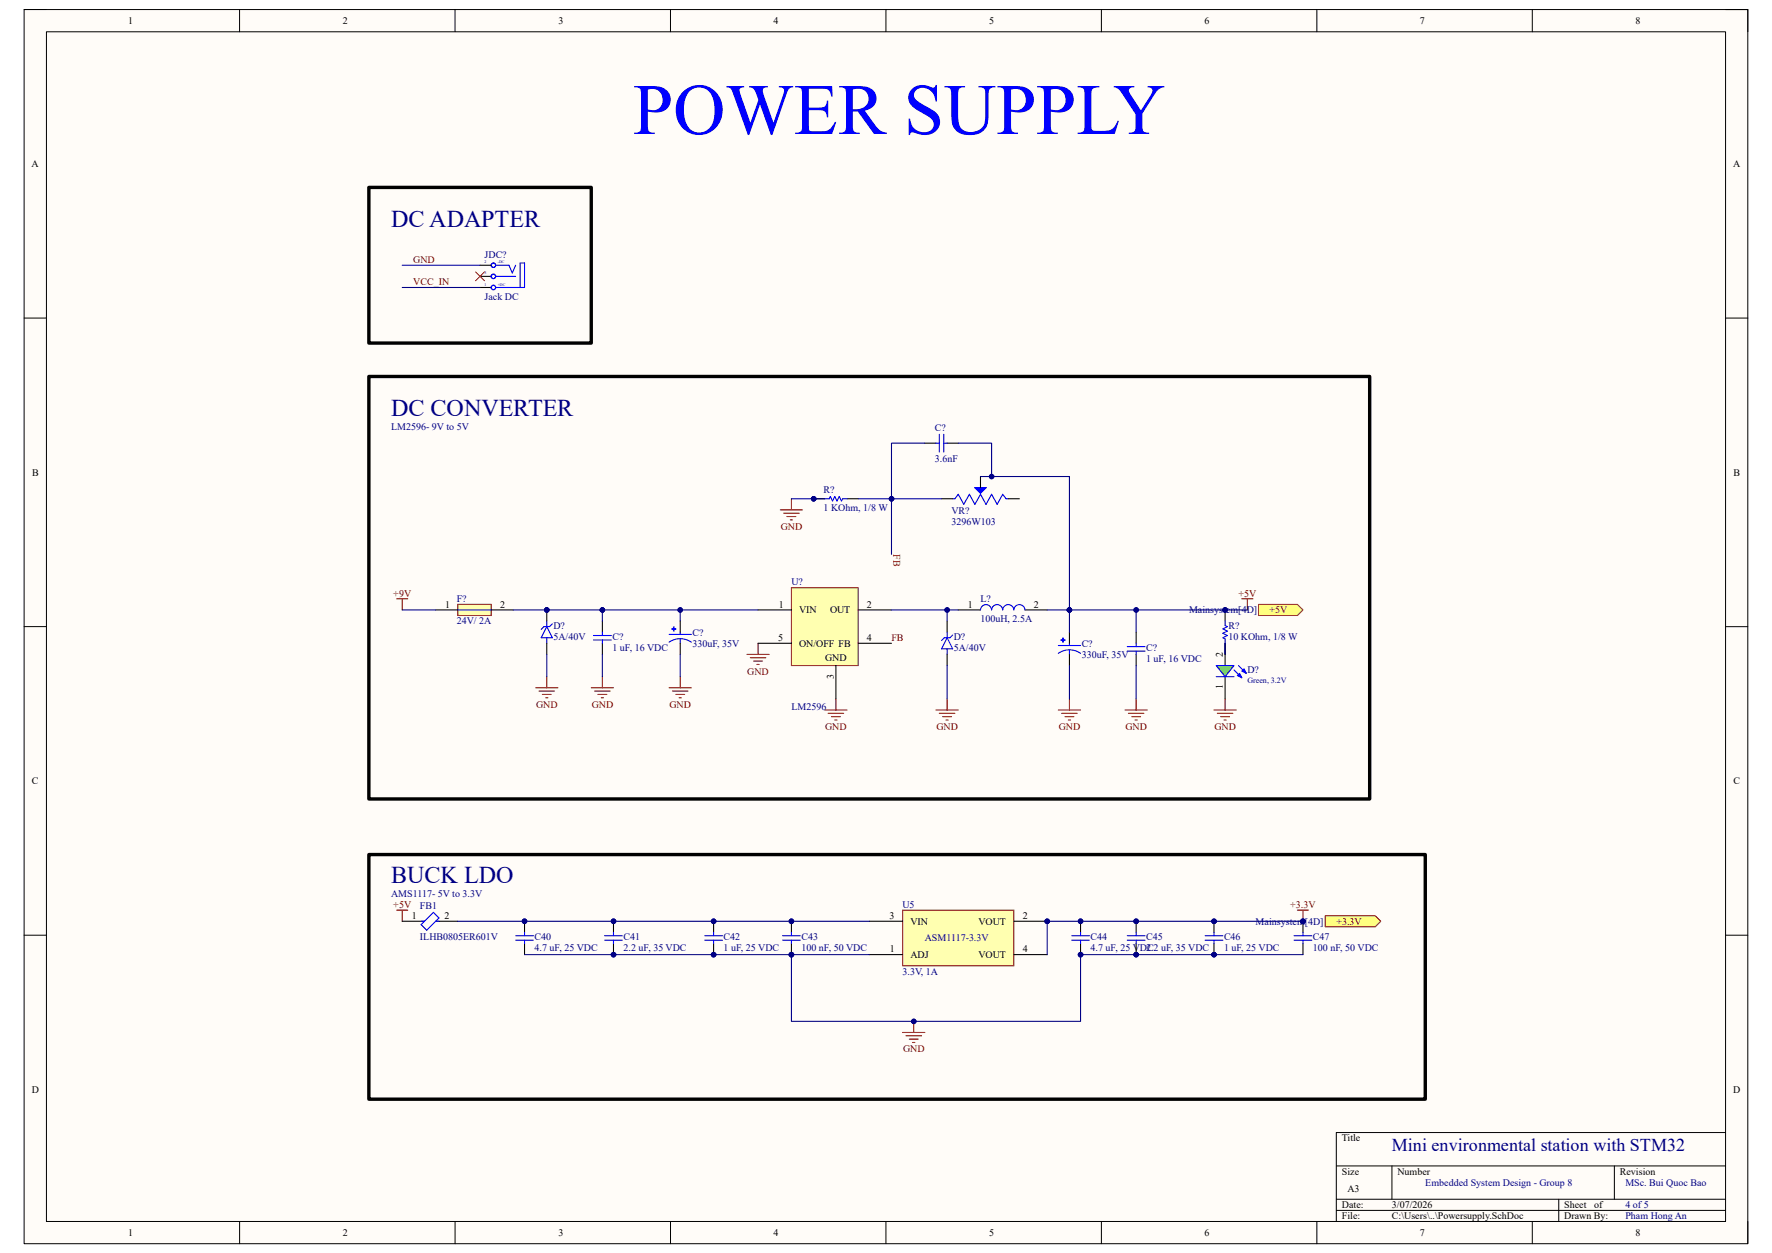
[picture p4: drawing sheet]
<svg xmlns="http://www.w3.org/2000/svg" width="420mm" height="297mm" viewBox="0 0 420 297" stroke-linecap="round" stroke-linejoin="round" font-family="sans-serif">
<path d="M5.7 2.3h408.6v292.5h-408.6z" fill-rule="evenodd" fill="#fffcf8"/>
<path d="M5.7 2.3h408.6v292.5h-408.6z" fill="none" stroke="#000" stroke-width=".24"/>
<path d="M11 7.5h398v282h-398z" fill-rule="evenodd" fill="#fffcf8"/>
<g fill="none" stroke="#000" stroke-width=".24">
<path d="M5.7 2.3h5.3M11 7.5h398v282h-398zM56.8 2.3v5.2M107.8 2.3v5.2M158.9 2.3v5.2M210 2.3v5.2M261 2.3v5.2M312.1 2.3v5.2M363.2 2.3v5.2M409 2.3h5.3v5.2M5.7 75.4h5.3M409 75.4h5.3"/>
<path d="M5.7 148.5h5.3M409 148.5h5.3M5.7 221.7h5.3M409 221.7h5.3M316.7 276.4h92.3M329.9 276.4v7.9M382.6 276.4v7.9M409 268.5h-92.3v21M56.8 289.5v5.3M107.9 289.5v5.3M158.9 289.5v5.3M210 289.5v5.3"/>
<path d="M261 289.5v5.3M312.1 289.5v5.3M316.7 284.3h92.3M316.7 286.9h92.3M363.2 289.5v5.3M369.4 284.3v5.2M414.3 289.5v5.3"/>
</g>
<circle cx="248.2" cy="218.4" r=".53" fill="#000080"/>
<circle cx="248.2" cy="218.4" r=".53" fill="none" stroke="#000080" stroke-width=".24"/>
<path d="M213.9 215.7h26.4v13.2h-26.4z" fill-rule="evenodd" fill="#ffffb0"/>
<path d="M213.9 215.7h26.4v13.2h-26.4z" fill="none" stroke="#800000" stroke-width=".24"/>
<path d="M240.3 218.4h7.9" fill="none" stroke="#000" stroke-width=".25"/>
<circle cx="248.2" cy="218.4" r=".53" fill="#000080"/>
<circle cx="248.2" cy="218.4" r=".53" fill="none" stroke="#000080" stroke-width=".24"/>
<path d="M206 218.4h7.9M206 226.3h7.9M240.3 226.3h7.9" fill="none" stroke="#000" stroke-width=".25"/>
<path d="M213.9 244.7h5.3M214.7 245.5h3.7M215.5 246.3h2.1M216.3 247.1h.5M216.6 242.1v2.6" fill="none" stroke="#800000" stroke-width=".25"/>
<circle cx="216.6" cy="242.1" r=".53" fill="#000080"/>
<circle cx="216.6" cy="242.1" r=".53" fill="none" stroke="#000080" stroke-width=".24"/>
<path d="M307.5 215.7h2.6M308.8 215.7v2.7" fill="none" stroke="#800000" stroke-width=".25"/>
<circle cx="308.8" cy="218.4" r=".53" fill="#000080"/>
<circle cx="308.8" cy="218.4" r=".53" fill="none" stroke="#000080" stroke-width=".24"/>
<path d="M94 215.7h2.6M95.3 215.7v2.7" fill="none" stroke="#800000" stroke-width=".25"/>
<circle cx="124.3" cy="218.4" r=".53" fill="#000080"/>
<circle cx="124.3" cy="218.4" r=".53" fill="none" stroke="#000080" stroke-width=".24"/>
<path d="M124.3 218.4v2.6" fill="none" stroke="#000" stroke-width=".25"/>
<circle cx="124.3" cy="218.4" r=".53" fill="#000080"/>
<circle cx="124.3" cy="218.4" r=".53" fill="none" stroke="#000080" stroke-width=".24"/>
<path d="M124.3 223.6v2.7" fill="none" stroke="#000" stroke-width=".25"/>
<path d="M122.2 221.8h4.2M122.2 222.9h4.2M124.3 221v.8M124.3 222.9v.7" fill="none" stroke="#00f" stroke-width=".25"/>
<circle cx="256.1" cy="218.4" r=".53" fill="#000080"/>
<circle cx="256.1" cy="218.4" r=".53" fill="none" stroke="#000080" stroke-width=".24"/>
<circle cx="256.1" cy="226.3" r=".53" fill="#000080"/>
<circle cx="256.1" cy="226.3" r=".53" fill="none" stroke="#000080" stroke-width=".24"/>
<path d="M256.1 218.4v2.6" fill="none" stroke="#000" stroke-width=".25"/>
<circle cx="256.1" cy="218.4" r=".53" fill="#000080"/>
<circle cx="256.1" cy="218.4" r=".53" fill="none" stroke="#000080" stroke-width=".24"/>
<path d="M256.1 223.6v2.7" fill="none" stroke="#000" stroke-width=".25"/>
<circle cx="256.1" cy="226.3" r=".53" fill="#000080"/>
<circle cx="256.1" cy="226.3" r=".53" fill="none" stroke="#000080" stroke-width=".24"/>
<path d="M254 221.8h4.2M254 222.9h4.2M256.1 221v.8M256.1 222.9v.7" fill="none" stroke="#00f" stroke-width=".25"/>
<circle cx="145.4" cy="218.4" r=".53" fill="#000080"/>
<circle cx="145.4" cy="218.4" r=".53" fill="none" stroke="#000080" stroke-width=".24"/>
<circle cx="145.4" cy="226.3" r=".53" fill="#000080"/>
<circle cx="145.4" cy="226.3" r=".53" fill="none" stroke="#000080" stroke-width=".24"/>
<path d="M145.4 218.4v2.6" fill="none" stroke="#000" stroke-width=".25"/>
<circle cx="145.4" cy="218.4" r=".53" fill="#000080"/>
<circle cx="145.4" cy="218.4" r=".53" fill="none" stroke="#000080" stroke-width=".24"/>
<path d="M145.4 223.6v2.7" fill="none" stroke="#000" stroke-width=".25"/>
<circle cx="145.4" cy="226.3" r=".53" fill="#000080"/>
<circle cx="145.4" cy="226.3" r=".53" fill="none" stroke="#000080" stroke-width=".24"/>
<path d="M143.3 221.8h4.2M143.3 222.9h4.2M145.4 221v.8M145.4 222.9v.7" fill="none" stroke="#00f" stroke-width=".25"/>
<circle cx="169.1" cy="218.4" r=".53" fill="#000080"/>
<circle cx="169.1" cy="218.4" r=".53" fill="none" stroke="#000080" stroke-width=".24"/>
<circle cx="169.1" cy="226.3" r=".53" fill="#000080"/>
<circle cx="169.1" cy="226.3" r=".53" fill="none" stroke="#000080" stroke-width=".24"/>
<path d="M169.1 218.4v2.6" fill="none" stroke="#000" stroke-width=".25"/>
<circle cx="169.1" cy="218.4" r=".53" fill="#000080"/>
<circle cx="169.1" cy="218.4" r=".53" fill="none" stroke="#000080" stroke-width=".24"/>
<path d="M169.1 223.6v2.7" fill="none" stroke="#000" stroke-width=".25"/>
<circle cx="169.1" cy="226.3" r=".53" fill="#000080"/>
<circle cx="169.1" cy="226.3" r=".53" fill="none" stroke="#000080" stroke-width=".24"/>
<path d="M167 221.8h4.2M167 222.9h4.2M169.1 221v.8M169.1 222.9v.7" fill="none" stroke="#00f" stroke-width=".25"/>
<circle cx="187.6" cy="218.4" r=".53" fill="#000080"/>
<circle cx="187.6" cy="218.4" r=".53" fill="none" stroke="#000080" stroke-width=".24"/>
<circle cx="187.6" cy="226.3" r=".53" fill="#000080"/>
<circle cx="187.6" cy="226.3" r=".53" fill="none" stroke="#000080" stroke-width=".24"/>
<path d="M187.6 218.4v2.6" fill="none" stroke="#000" stroke-width=".25"/>
<circle cx="187.6" cy="218.4" r=".53" fill="#000080"/>
<circle cx="187.6" cy="218.4" r=".53" fill="none" stroke="#000080" stroke-width=".24"/>
<path d="M187.6 223.6v2.7" fill="none" stroke="#000" stroke-width=".25"/>
<circle cx="187.6" cy="226.3" r=".53" fill="#000080"/>
<circle cx="187.6" cy="226.3" r=".53" fill="none" stroke="#000080" stroke-width=".24"/>
<path d="M185.5 221.8h4.2M185.5 222.9h4.2M187.6 221v.8M187.6 222.9v.7" fill="none" stroke="#00f" stroke-width=".25"/>
<circle cx="269.3" cy="218.4" r=".53" fill="#000080"/>
<circle cx="269.3" cy="218.4" r=".53" fill="none" stroke="#000080" stroke-width=".24"/>
<circle cx="269.3" cy="226.3" r=".53" fill="#000080"/>
<circle cx="269.3" cy="226.3" r=".53" fill="none" stroke="#000080" stroke-width=".24"/>
<path d="M269.3 218.4v2.6" fill="none" stroke="#000" stroke-width=".25"/>
<circle cx="269.3" cy="218.4" r=".53" fill="#000080"/>
<circle cx="269.3" cy="218.4" r=".53" fill="none" stroke="#000080" stroke-width=".24"/>
<path d="M269.3 223.6v2.7" fill="none" stroke="#000" stroke-width=".25"/>
<circle cx="269.3" cy="226.3" r=".53" fill="#000080"/>
<circle cx="269.3" cy="226.3" r=".53" fill="none" stroke="#000080" stroke-width=".24"/>
<path d="M267.2 221.8h4.2M267.2 222.9h4.2M269.3 221v.8M269.3 222.9v.7" fill="none" stroke="#00f" stroke-width=".25"/>
<circle cx="287.7" cy="218.4" r=".53" fill="#000080"/>
<circle cx="287.7" cy="218.4" r=".53" fill="none" stroke="#000080" stroke-width=".24"/>
<circle cx="287.7" cy="226.3" r=".53" fill="#000080"/>
<circle cx="287.7" cy="226.3" r=".53" fill="none" stroke="#000080" stroke-width=".24"/>
<path d="M287.7 218.4v2.6" fill="none" stroke="#000" stroke-width=".25"/>
<circle cx="287.7" cy="218.4" r=".53" fill="#000080"/>
<circle cx="287.7" cy="218.4" r=".53" fill="none" stroke="#000080" stroke-width=".24"/>
<path d="M287.7 223.6v2.7" fill="none" stroke="#000" stroke-width=".25"/>
<circle cx="287.7" cy="226.3" r=".53" fill="#000080"/>
<circle cx="287.7" cy="226.3" r=".53" fill="none" stroke="#000080" stroke-width=".24"/>
<path d="M285.6 221.8h4.2M285.6 222.9h4.2M287.7 221v.8M287.7 222.9v.7" fill="none" stroke="#00f" stroke-width=".25"/>
<circle cx="308.8" cy="218.4" r=".53" fill="#000080"/>
<circle cx="308.8" cy="218.4" r=".53" fill="none" stroke="#000080" stroke-width=".24"/>
<path d="M308.8 218.4v2.6" fill="none" stroke="#000" stroke-width=".25"/>
<circle cx="308.8" cy="218.4" r=".53" fill="#000080"/>
<circle cx="308.8" cy="218.4" r=".53" fill="none" stroke="#000080" stroke-width=".24"/>
<path d="M95.3 218.4h5.3M103.2 218.4h5.3M308.8 223.6v2.7" fill="none" stroke="#000" stroke-width=".25"/>
<path d="M99.8 219.2l2.9-2.9 1.3 1.3-2.9 2.9zM99.8 218.4h.8M103.2 218.4h.8M306.7 221.8h4.2M306.7 222.9h4.2M308.8 221v.8M308.8 222.9v.7" fill="none" stroke="#00f" stroke-width=".25"/>
<g fill="none" stroke="#800000" stroke-width=".25">
<path d="M177 155.1h5.3M177.8 155.9h3.7M178.6 156.7h2.1M179.4 157.5h.5M179.7 152.5v2.6M158.6 163h5.3M159.4 163.8h3.7M160.2 164.6h2.1M161 165.4h.5M161.2 160.4v2.6M195.5 168.3h5.3M196.3 169.1h3.7"/>
<path d="M197.1 169.9h2.1M197.9 170.7h.5M198.1 165.7v2.6M221.8 168.3h5.3M222.6 169.1h3.7M223.4 169.9h2.1M224.2 170.7h.5M224.5 165.7v2.6M250.8 168.3h5.3M251.6 169.1h3.7M252.4 169.9h2.1M253.2 170.7h.5"/>
<path d="M253.5 165.7v2.6"/>
</g>
<circle cx="192.8" cy="118.2" r=".53" fill="#000080"/>
<circle cx="192.8" cy="118.2" r=".53" fill="none" stroke="#000080" stroke-width=".24"/>
<path d="M192.8 118.2h2.7M200.8 118.2h2.6" fill="none" stroke="#000" stroke-width=".25"/>
<circle cx="192.8" cy="118.2" r=".53" fill="#000080"/>
<circle cx="192.8" cy="118.2" r=".53" fill="none" stroke="#000080" stroke-width=".24"/>
<path d="M195.5 118.2h1l.3-.5 .5 1.1 .6-1.1 .5 1.1 .5-1.1 .5 1.1 .3-.6h1.1" fill="none" stroke="#00f" stroke-width=".25"/>
<path d="M187.6 118.2v2.7M184.9 120.9h5.3M185.7 121.7h3.7M186.5 122.4h2.1M187.3 123.2h.5" fill="none" stroke="#800000" stroke-width=".25"/>
<path d="M187.6 139.3h15.8v18.5h-15.8z" fill-rule="evenodd" fill="#ffffb0"/>
<path d="M187.6 139.3h15.8v18.5h-15.8z" fill="none" stroke="#800000" stroke-width=".24"/>
<path d="M179.7 144.6h7.9M179.7 152.5h7.9M198.1 157.8v7.9M203.4 144.6h7.9M203.4 152.5h7.9M224.5 147.2v2.6M224.5 155.1v2.7" fill="none" stroke="#000" stroke-width=".25"/>
<path d="M224.5 151.2l1.3 2.6h-2.6zM224.5 149.8v1.4M224.5 153.8v1.3M225.8 150.5l-.7 .7h-1.3l-.6 .6" fill="none" stroke="#00f" stroke-width=".25"/>
<path d="M94 141.9h2.6M95.3 141.9v2.7M294.3 141.9h2.7M295.6 141.9v2.7" fill="none" stroke="#800000" stroke-width=".25"/>
<path d="M159.6 148.6h.2v1h-.2z" fill-rule="evenodd" fill="#00f"/>
<path d="M159.6 148.6h.2v1h-.2z" fill="none" stroke="#00f" stroke-width=".25"/>
<path d="M159.2 149h1v.2h-1z" fill-rule="evenodd" fill="#00f"/>
<path d="M158.6 152.2a4.6 4.6 0 0 1 5.3 0M158.6 150.4h5.3M159.2 149h1v.2h-1zM161.2 149.8v.6M161.2 151.4v1.1" fill="none" stroke="#00f" stroke-width=".25"/>
<path d="M161.2 147.2v2.6M161.2 152.5v2.6" fill="none" stroke="#000" stroke-width=".25"/>
<path d="M251.9 151.3h.1v.9h-.1z" fill-rule="evenodd" fill="#00f"/>
<path d="M251.9 151.3h.1v.9h-.1z" fill="none" stroke="#00f" stroke-width=".25"/>
<path d="M251.5 151.7h.9v.1h-.9z" fill-rule="evenodd" fill="#00f"/>
<path d="M221.8 105.1h.8M222.6 102.9v4.3M223.7 102.9v4.3M223.7 105.1h.8M225.8 118.2h.5l.8-1 1.3 2.3 1.4-2.3 1.3 2.3 1.3-2.3 1.3 2.3 1.3-2.3 1.3 2.3 1.4-2.3 .7 1h.6M231.1 115.6h2.6l-1.3 1.3zM250.8 154.9a4.6 4.6 0 0 1 5.3 0M250.8 153h5.3M251.5 151.7h.9v.1h-.9zM253.5 152.5v.5M253.5 154.1v1" fill="none" stroke="#00f" stroke-width=".25"/>
<path d="M219.2 105.1h2.6M224.5 105.1h2.6M253.5 149.8v2.7M253.5 155.1v2.7" fill="none" stroke="#000" stroke-width=".25"/>
<path d="M231.1 115.6h2.6l-1.3 1.3z" fill="#00f"/>
<path d="M231.1 115.6h2.6l-1.3 1.3zM140.7 150.6h4.2M140.7 151.7h4.2M142.8 149.8v.8M142.8 151.7v.8M232.4 144.6a1.32 1.32 0 0 1 1.3-1.3 1.32 1.32 0 0 1 1.3 1.3 1.32 1.32 0 0 1 1.3-1.3 1.32 1.32 0 0 1 1.4 1.3 1.32 1.32 0 0 1 1.3-1.3 1.32 1.32 0 0 1 1.3 1.3 1.32 1.32 0 0 1 1.3-1.3 1.32 1.32 0 0 1 1.3 1.3M267.2 153.3h4.2M267.2 154.3h4.2M269.3 152.5v.8M269.3 154.3v.8" fill="none" stroke="#00f" stroke-width=".25"/>
<path d="M223.2 118.2h2.6M232.4 113v2.6M239 118.2h2.6M142.8 147.2v2.6M142.8 152.5v2.6M227.1 144.6h5.3M242.9 144.6h5.3M269.3 149.8v2.7M269.3 155.1v2.7" fill="none" stroke="#000" stroke-width=".25"/>
<path d="M140.1 163h5.3M140.9 163.8h3.7M141.7 164.6h2.1M142.5 165.4h.5M142.8 160.4v2.6M266.6 168.3h5.3M267.4 169.1h3.7M268.2 169.9h2.1M269 170.7h.5M269.3 165.7v2.6" fill="none" stroke="#800000" stroke-width=".25"/>
<circle cx="129.6" cy="144.6" r=".53" fill="#000080"/>
<circle cx="129.6" cy="144.6" r=".53" fill="none" stroke="#000080" stroke-width=".24"/>
<path d="M129.6 148.5l1.3 2.7h-2.6zM129.6 147.2v1.3M129.6 151.2v1.3M130.9 147.9l-.7 .6h-1.3l-.6 .7" fill="none" stroke="#00f" stroke-width=".25"/>
<path d="M129.6 144.6v2.6M129.6 152.5v2.6" fill="none" stroke="#000" stroke-width=".25"/>
<circle cx="129.6" cy="144.6" r=".53" fill="#000080"/>
<circle cx="129.6" cy="144.6" r=".53" fill="none" stroke="#000080" stroke-width=".24"/>
<path d="M127 163h5.2M127.7 163.8h3.7M128.5 164.6h2.1M129.3 165.4h.6M129.6 160.4v2.6" fill="none" stroke="#800000" stroke-width=".25"/>
<path d="M108.5 143.3h7.9v2.6h-7.9z" fill-rule="evenodd" fill="#ffffb0"/>
<path d="M108.5 143.3h7.9v2.6h-7.9z" fill="none" stroke="#800000" stroke-width=".25"/>
<path d="M103.2 144.6h5.3M116.4 144.6h5.3M290.4 152.5v5.3M290.4 160.4v5.3" fill="none" stroke="#000" stroke-width=".25"/>
<path d="M108.5 144.6h7.9" fill="none" stroke="#00f" stroke-width=".25"/>
<path d="M288.3 157.8h4.2l-2.1 2.6z" fill="#0f0"/>
<path d="M288.3 157.8h4.2l-2.1 2.6zM292.5 158.8l1.8 1.9M293.5 157.8l1.9 1.8M288.3 160.4h4.2" fill="none" stroke="#00f" stroke-width=".25"/>
<path d="M294.9 158.5l.5 1.1-1.1-.5z" fill="#00f"/>
<path d="M294.9 158.5l.5 1.1-1.1-.5z" fill="none" stroke="#00f" stroke-width=".25"/>
<path d="M293.8 159.6l.5 1.1-1-.6z" fill="#00f"/>
<path d="M293.8 159.6l.5 1.1-1-.6z" fill="none" stroke="#00f" stroke-width=".25"/>
<circle cx="290.4" cy="144.6" r=".53" fill="#000080"/>
<circle cx="290.4" cy="144.6" r=".53" fill="none" stroke="#000080" stroke-width=".24"/>
<path d="M290.4 144.6v2.6" fill="none" stroke="#000" stroke-width=".25"/>
<circle cx="290.4" cy="144.6" r=".53" fill="#000080"/>
<circle cx="290.4" cy="144.6" r=".53" fill="none" stroke="#000080" stroke-width=".24"/>
<path d="M113.8 68.1h2.6M113.8 65.5h2.6M113.8 62.9h2.6M290.4 152.5v2.6" fill="none" stroke="#000" stroke-width=".25"/>
<g fill="none" stroke="#00f" stroke-width=".25">
<path d="M117.5 68.1h6.8v-5.8h-1v5.8M117.5 65.5h4.7M117.5 62.9h3.1l.8 1.8 .8-1.8M290.4 147.2v1.1l.5 .2-1.1 .6 1.1 .5-1.1 .5 1.1 .5-1.1 .6 .6 .2v1.1"/>
<circle cx="116.9" cy="62.9" r=".53"/>
<circle cx="116.9" cy="68.1" r=".53"/>
<circle cx="116.9" cy="65.5" r=".53"/>
<circle cx="116.9" cy="68.2" r=".53"/>
</g>
<path d="M287.7 168.3h5.3M288.5 169.1h3.7M289.3 169.9h2.1M290.1 170.7h.5M290.4 165.7v2.6" fill="none" stroke="#800000" stroke-width=".25"/>
<path d="M87.4 44.4h52.7v36.9h-52.7zM87.4 89.2h237.2v100.2h-237.2zM87.4 202.6h250.4v58h-250.4z" fill="none" stroke="#000" stroke-width=".8"/>
<path d="M112.7 64.5l2.1 2.1M114.8 64.5l-2.1 2.1" fill="none" stroke="#f00" stroke-width=".24"/>
<path d="M298.3 143.3h9.2l1.3 1.3-1.3 1.3h-9.2z" fill-rule="evenodd" fill="#ffff80"/>
<path d="M298.3 143.3h9.2l1.3 1.3-1.3 1.3h-9.2z" fill="none" stroke="#800000" stroke-width=".24"/>
<path d="M314.1 217.1h11.8l1.4 1.3-1.4 1.3h-11.8z" fill-rule="evenodd" fill="#ffff80"/>
<path d="M314.1 217.1h11.8l1.4 1.3-1.4 1.3h-11.8z" fill="none" stroke="#800000" stroke-width=".24"/>
<path d="M108.5 218.4h97.5" fill="none" stroke="#000080" stroke-width=".25"/>
<circle cx="124.3" cy="218.4" r=".53" fill="#000080"/>
<circle cx="124.3" cy="218.4" r=".53" fill="none" stroke="#000080" stroke-width=".24"/>
<circle cx="145.4" cy="218.4" r=".53" fill="#000080"/>
<circle cx="145.4" cy="218.4" r=".53" fill="none" stroke="#000080" stroke-width=".24"/>
<circle cx="169.1" cy="218.4" r=".53" fill="#000080"/>
<circle cx="169.1" cy="218.4" r=".53" fill="none" stroke="#000080" stroke-width=".24"/>
<circle cx="187.6" cy="218.4" r=".53" fill="#000080"/>
<circle cx="187.6" cy="218.4" r=".53" fill="none" stroke="#000080" stroke-width=".24"/>
<path d="M161.2 144.6v2.6M253.5 157.8v7.9" fill="none" stroke="#000080" stroke-width=".25"/>
<circle cx="161.2" cy="144.6" r=".53" fill="#000080"/>
<circle cx="161.2" cy="144.6" r=".53" fill="none" stroke="#000080" stroke-width=".24"/>
<path d="M248.2 144.6h5.3" fill="none" stroke="#000080" stroke-width=".25"/>
<circle cx="253.5" cy="144.6" r=".53" fill="#000080"/>
<circle cx="253.5" cy="144.6" r=".53" fill="none" stroke="#000080" stroke-width=".24"/>
<path d="M187.6 118.2h7.9" fill="none" stroke="#000080" stroke-width=".25"/>
<circle cx="192.8" cy="118.2" r=".53" fill="#000080"/>
<circle cx="192.8" cy="118.2" r=".53" fill="none" stroke="#000080" stroke-width=".24"/>
<path d="M253.5 144.6v5.2" fill="none" stroke="#000080" stroke-width=".25"/>
<circle cx="253.5" cy="144.6" r=".53" fill="#000080"/>
<circle cx="253.5" cy="144.6" r=".53" fill="none" stroke="#000080" stroke-width=".24"/>
<path d="M211.3 118.2h11.9M161.2 155.1v5.3M224.5 157.8v7.9" fill="none" stroke="#000080" stroke-width=".25"/>
<circle cx="211.3" cy="118.2" r=".53" fill="#000080"/>
<circle cx="211.3" cy="118.2" r=".53" fill="none" stroke="#000080" stroke-width=".24"/>
<path d="M203.4 118.2h7.9" fill="none" stroke="#000080" stroke-width=".25"/>
<circle cx="211.3" cy="118.2" r=".53" fill="#000080"/>
<circle cx="211.3" cy="118.2" r=".53" fill="none" stroke="#000080" stroke-width=".24"/>
<path d="M227.1 105.1h7.9v7.9" fill="none" stroke="#000080" stroke-width=".25"/>
<circle cx="235" cy="113" r=".53" fill="#000080"/>
<circle cx="235" cy="113" r=".53" fill="none" stroke="#000080" stroke-width=".24"/>
<path d="M224.5 144.6v2.6" fill="none" stroke="#000080" stroke-width=".25"/>
<circle cx="224.5" cy="144.6" r=".53" fill="#000080"/>
<circle cx="224.5" cy="144.6" r=".53" fill="none" stroke="#000080" stroke-width=".24"/>
<path d="M269.3 144.6v5.2" fill="none" stroke="#000080" stroke-width=".25"/>
<circle cx="269.3" cy="144.6" r=".53" fill="#000080"/>
<circle cx="269.3" cy="144.6" r=".53" fill="none" stroke="#000080" stroke-width=".24"/>
<path d="M142.8 144.6v2.6M269.3 157.8v7.9" fill="none" stroke="#000080" stroke-width=".25"/>
<circle cx="142.8" cy="144.6" r=".53" fill="#000080"/>
<circle cx="142.8" cy="144.6" r=".53" fill="none" stroke="#000080" stroke-width=".24"/>
<path d="M95.3 144.6h7.9M121.7 144.6h21.1M129.6 155.1v5.3M142.8 155.1v5.3" fill="none" stroke="#000080" stroke-width=".25"/>
<circle cx="129.6" cy="144.6" r=".53" fill="#000080"/>
<circle cx="129.6" cy="144.6" r=".53" fill="none" stroke="#000080" stroke-width=".24"/>
<circle cx="142.8" cy="144.6" r=".53" fill="#000080"/>
<circle cx="142.8" cy="144.6" r=".53" fill="none" stroke="#000080" stroke-width=".24"/>
<path d="M290.4 152.5v2.6M187.6 226.3v15.8h68.5v-15.8h52.7" fill="none" stroke="#000080" stroke-width=".25"/>
<circle cx="287.7" cy="226.3" r=".53" fill="#000080"/>
<circle cx="287.7" cy="226.3" r=".53" fill="none" stroke="#000080" stroke-width=".24"/>
<circle cx="269.3" cy="226.3" r=".53" fill="#000080"/>
<circle cx="269.3" cy="226.3" r=".53" fill="none" stroke="#000080" stroke-width=".24"/>
<circle cx="256.1" cy="226.3" r=".53" fill="#000080"/>
<circle cx="256.1" cy="226.3" r=".53" fill="none" stroke="#000080" stroke-width=".24"/>
<circle cx="216.6" cy="242.1" r=".53" fill="#000080"/>
<circle cx="216.6" cy="242.1" r=".53" fill="none" stroke="#000080" stroke-width=".24"/>
<circle cx="187.6" cy="226.3" r=".53" fill="#000080"/>
<circle cx="187.6" cy="226.3" r=".53" fill="none" stroke="#000080" stroke-width=".24"/>
<path d="M308.8 218.4h-60.6v7.9" fill="none" stroke="#000080" stroke-width=".25"/>
<circle cx="308.8" cy="218.4" r=".53" fill="#000080"/>
<circle cx="308.8" cy="218.4" r=".53" fill="none" stroke="#000080" stroke-width=".24"/>
<circle cx="287.7" cy="218.4" r=".53" fill="#000080"/>
<circle cx="287.7" cy="218.4" r=".53" fill="none" stroke="#000080" stroke-width=".24"/>
<circle cx="269.3" cy="218.4" r=".53" fill="#000080"/>
<circle cx="269.3" cy="218.4" r=".53" fill="none" stroke="#000080" stroke-width=".24"/>
<circle cx="256.1" cy="218.4" r=".53" fill="#000080"/>
<circle cx="256.1" cy="218.4" r=".53" fill="none" stroke="#000080" stroke-width=".24"/>
<circle cx="248.2" cy="218.4" r=".53" fill="#000080"/>
<circle cx="248.2" cy="218.4" r=".53" fill="none" stroke="#000080" stroke-width=".24"/>
<path d="M95.3 62.9h18.5M95.3 68.1h18.5M124.3 226.3h81.7" fill="none" stroke="#000080" stroke-width=".25"/>
<circle cx="187.6" cy="226.3" r=".53" fill="#000080"/>
<circle cx="187.6" cy="226.3" r=".53" fill="none" stroke="#000080" stroke-width=".24"/>
<circle cx="169.1" cy="226.3" r=".53" fill="#000080"/>
<circle cx="169.1" cy="226.3" r=".53" fill="none" stroke="#000080" stroke-width=".24"/>
<circle cx="145.4" cy="226.3" r=".53" fill="#000080"/>
<circle cx="145.4" cy="226.3" r=".53" fill="none" stroke="#000080" stroke-width=".24"/>
<path d="M142.8 144.6h36.9" fill="none" stroke="#000080" stroke-width=".25"/>
<circle cx="142.8" cy="144.6" r=".53" fill="#000080"/>
<circle cx="142.8" cy="144.6" r=".53" fill="none" stroke="#000080" stroke-width=".24"/>
<circle cx="161.2" cy="144.6" r=".53" fill="#000080"/>
<circle cx="161.2" cy="144.6" r=".53" fill="none" stroke="#000080" stroke-width=".24"/>
<path d="M211.3 144.6h15.8" fill="none" stroke="#000080" stroke-width=".25"/>
<circle cx="224.5" cy="144.6" r=".53" fill="#000080"/>
<circle cx="224.5" cy="144.6" r=".53" fill="none" stroke="#000080" stroke-width=".24"/>
<path d="M219.2 105.1h-7.9v26.3" fill="none" stroke="#000080" stroke-width=".25"/>
<circle cx="211.3" cy="118.2" r=".53" fill="#000080"/>
<circle cx="211.3" cy="118.2" r=".53" fill="none" stroke="#000080" stroke-width=".24"/>
<path d="M232.4 113h21.1v31.6" fill="none" stroke="#000080" stroke-width=".25"/>
<circle cx="235" cy="113" r=".53" fill="#000080"/>
<circle cx="235" cy="113" r=".53" fill="none" stroke="#000080" stroke-width=".24"/>
<circle cx="253.5" cy="144.6" r=".53" fill="#000080"/>
<circle cx="253.5" cy="144.6" r=".53" fill="none" stroke="#000080" stroke-width=".24"/>
<path d="M253.5 144.6h42.1" fill="none" stroke="#000080" stroke-width=".25"/>
<circle cx="253.5" cy="144.6" r=".53" fill="#000080"/>
<circle cx="253.5" cy="144.6" r=".53" fill="none" stroke="#000080" stroke-width=".24"/>
<circle cx="269.3" cy="144.6" r=".53" fill="#000080"/>
<circle cx="269.3" cy="144.6" r=".53" fill="none" stroke="#000080" stroke-width=".24"/>
<circle cx="290.4" cy="144.6" r=".53" fill="#000080"/>
<circle cx="290.4" cy="144.6" r=".53" fill="none" stroke="#000080" stroke-width=".24"/>
<text font-size="17.1" fill="#00f" x="150" y="31.8">POWER SUPPLY</text>
<g font-size="5.7" fill="#000080">
<text x="92.7" y="53.7">DC ADAPTER</text>
<text x="92.7" y="98.6">DC CONVERTER</text>
<text x="92.7" y="209.2">BUCK LDO</text>
</g>
<text font-size="4.3" fill="#000080" x="329.9" y="272.8">Mini environmental station with STM32</text>
<g font-size="2.4">
<text x="30.4" y="5.7">1</text>
<text x="81.2" y="5.7">2</text>
<text x="132.4" y="5.7">3</text>
<text x="183.3" y="5.7">4</text>
<text x="234.5" y="5.7">5</text>
<text x="285.5" y="5.7">6</text>
<text x="336.5" y="5.7">7</text>
<text x="387.6" y="5.7">8</text>
<text x="7.5" y="39.6">A</text>
<text x="410.8" y="39.6">A</text>
<text x="7.6" y="112.8">B</text>
<text x="410.9" y="112.8">B</text>
<text x="105.5" y="144.1">1</text>
<text x="118.5" y="144.1">2</text>
<text x="184.6" y="144.1">1</text>
<text x="189.4" y="145.4">VIN</text>
<text x="196.7" y="145.4">OUT</text>
<text x="205.5" y="144.1">2</text>
<text x="229.4" y="144.1">1</text>
<text x="245" y="144.1">2</text>
<text x="184.4" y="152">5</text>
<text x="189.4" y="153.3">ON/OFF FB</text>
<text x="205.5" y="152">4</text>
<text x="289.9" y="155.7" transform="rotate(-90 289.9 155.7)">2</text>
<text x="195.6" y="156.7">GND</text>
<text x="197.6" y="160.9" transform="rotate(-90 197.6 160.9)">3</text>
<text x="289.9" y="163.4" transform="rotate(-90 289.9 163.4)">1</text>
<text x="7.6" y="185.9">C</text>
<text x="410.8" y="185.9">C</text>
<text x="97.6" y="217.8">1</text>
<text x="105.3" y="217.8">2</text>
<text x="210.8" y="217.8">3</text>
<text x="215.8" y="219.2">VIN</text>
<text x="231.9" y="219.2">VOUT</text>
<text x="242.4" y="217.8">2</text>
<text x="210.9" y="225.8">1</text>
<text x="215.8" y="227.1">ADJ</text>
<text x="231.9" y="227.1">VOUT</text>
<text x="242.4" y="225.8">4</text>
<text x="7.5" y="259">D</text>
<text x="410.8" y="259">D</text>
<text x="318.1" y="270.6">Title</text>
<text x="318.1" y="278.5">Size</text>
<text x="331.2" y="278.5">Number</text>
<text x="383.9" y="278.5">Revision</text>
<text x="318.1" y="286.4">Date:</text>
<text x="319.4" y="282.4">A3</text>
<text x="329.9" y="286.4">3/07/2026</text>
<text x="370.8" y="286.4">Sheet</text>
<text x="377.8" y="286.4">of</text>
<text x="30.4" y="293">1</text>
<text x="81.2" y="293">2</text>
<text x="132.4" y="293">3</text>
<text x="183.3" y="293">4</text>
<text x="234.5" y="293">5</text>
<text x="285.5" y="293">6</text>
<text x="318.1" y="289">File:</text>
<text x="329.9" y="289">C:\Users\..\Powersupply.SchDoc</text>
<text x="336.5" y="293">7</text>
<text x="370.8" y="289">Drawn By:</text>
<text x="387.6" y="293">8</text>
</g>
<g font-size="2.4" fill="#800000">
<text x="98" y="62.4">GND</text>
<text x="98" y="67.6">VCC_IN</text>
<text x="185" y="125.6">GND</text>
<text x="211.8" y="131.4" transform="rotate(90 211.8 131.4)">FB</text>
<text x="93.2" y="141.4">+9V</text>
<text x="293.5" y="141.4">+5V</text>
<text x="300.9" y="145.4">+5V</text>
<text x="211.3" y="152">FB</text>
<text x="177.1" y="159.9">GND</text>
<text x="127" y="167.8">GND</text>
<text x="140.3" y="167.8">GND</text>
<text x="158.7" y="167.8">GND</text>
<text x="195.6" y="173.1">GND</text>
<text x="222" y="173.1">GND</text>
<text x="251" y="173.1">GND</text>
<text x="266.7" y="173.1">GND</text>
<text x="287.8" y="173.1">GND</text>
<text x="93.2" y="215.2">+5V</text>
<text x="305.8" y="215.2">+3.3V</text>
<text x="316.7" y="219.2">+3.3V</text>
<text x="214" y="249.5">GND</text>
</g>
<g font-size="2.4" fill="#000080">
<text x="114.9" y="61">JDC?</text>
<text x="114.9" y="71">Jack DC</text>
<text x="92.7" y="101.9">LM2596- 9V to 5V</text>
<text x="221.6" y="102.2">C?</text>
<text x="221.6" y="109.5">3.6nF</text>
<text x="195.2" y="116.9">R?</text>
<text x="195.2" y="121.1">1 KOhm, 1/8 W</text>
<text x="225.5" y="121.9">VR?</text>
<text x="225.5" y="124.5">3296W103</text>
<text x="108.2" y="142.7">F?</text>
<text x="187.6" y="138.8">U?</text>
<text x="232.4" y="142.8">L?</text>
<text x="108.2" y="148">24V/ 2A</text>
<text x="131.2" y="149.1">D?</text>
<text x="232.4" y="147.5">100uH, 2.5A</text>
<text x="281.8" y="145.4">Mainsystem[4D]</text>
<text x="291.2" y="149.1">R?</text>
<text x="131.2" y="151.7">5A/40V</text>
<text x="145.2" y="151.7">C?</text>
<text x="145.2" y="154.3">1 uF, 16 VDC</text>
<text x="164.1" y="150.7">C?</text>
<text x="164.1" y="153.4">330uF, 35V</text>
<text x="226.1" y="151.7">D?</text>
<text x="226.1" y="154.3">5A/40V</text>
<text x="256.4" y="153.4">C?</text>
<text x="271.7" y="154.3">C?</text>
<text x="291.2" y="151.7">10 KOhm, 1/8 W</text>
<text x="256.4" y="156">330uF, 35V</text>
<text x="271.7" y="157">1 uF, 16 VDC</text>
<text x="295.7" y="159.6">D?</text>
<text x="187.6" y="168.3">LM2596</text>
<text x="92.7" y="212.6">AMS1117- 5V to 3.3V</text>
<text x="99.5" y="215.5">FB1</text>
<text x="213.9" y="215.2">U5</text>
<text x="297.6" y="219.2">Mainsystem[4D]</text>
<text x="99.5" y="222.9">ILHB0805ER601V</text>
<text x="126.7" y="222.9">C40</text>
<text x="126.7" y="225.5">4.7 uF, 25 VDC</text>
<text x="147.8" y="222.9">C41</text>
<text x="147.8" y="225.5">2.2 uF, 35 VDC</text>
<text x="171.5" y="222.9">C42</text>
<text x="171.5" y="225.5">1 uF, 25 VDC</text>
<text x="189.9" y="222.9">C43</text>
<text x="189.9" y="225.5">100 nF, 50 VDC</text>
<text x="219.2" y="223.1">ASM1117-3.3V</text>
<text x="258.5" y="222.9">C44</text>
<text x="258.5" y="225.5">4.7 uF, 25 VDC</text>
<text x="271.7" y="222.9">C45</text>
<text x="271.7" y="225.5">2.2 uF, 35 VDC</text>
<text x="290.1" y="222.9">C46</text>
<text x="290.1" y="225.5">1 uF, 25 VDC</text>
<text x="311.2" y="222.9">C47</text>
<text x="311.2" y="225.5">100 nF, 50 VDC</text>
<text x="213.9" y="231.1">3.3V, 1A</text>
<text x="337.8" y="281.1">Embedded System Design - Group 8</text>
<text x="385.2" y="281.1">MSc. Bui Quoc Bao</text>
<text x="385.2" y="286.4">4 of 5</text>
<text x="385.2" y="289">Pham Hong An</text>
</g>
<text font-size="1.9" fill="#000080" x="295.7" y="161.8">Green, 3.2V</text>
<g font-size=".9" fill="#000080">
<text x="114.9" y="62.4">2</text>
<text x="114.9" y="65">3</text>
<text x="118" y="62.4">-DC</text>
<text x="114.9" y="67.7">1</text>
<text x="118" y="67.7">+DC</text>
</g>
</svg>
